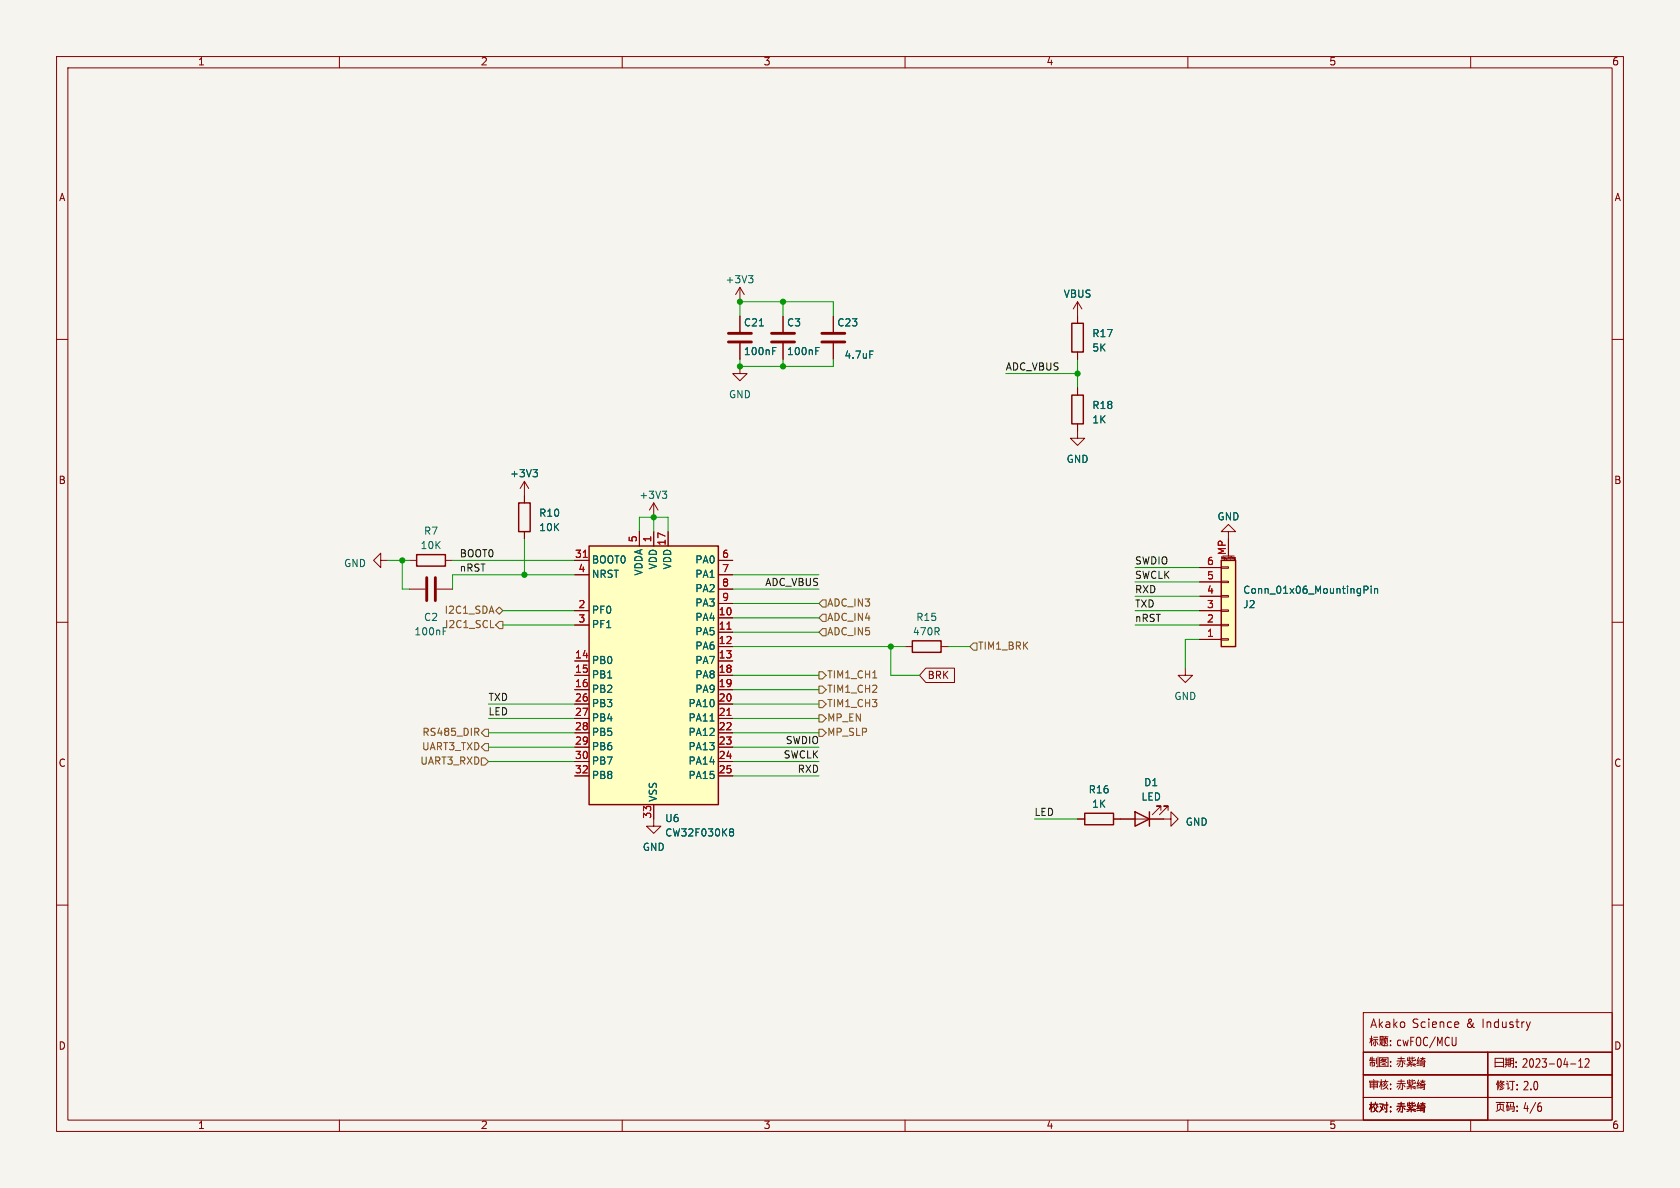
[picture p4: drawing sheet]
<svg xmlns="http://www.w3.org/2000/svg" width="297mm" height="210mm" viewBox="0 0 297 210" stroke-linecap="round" stroke-linejoin="round" font-family="sans-serif">
<path d="M0 0h297v210h-297z" fill="#f5f4ef" stroke="#f5f4ef" stroke-width=".18"/>
<g fill="none" stroke="#840000" stroke-width=".18">
<path d="M10 10h277v190h-277zM12 12h273v186h-273zM60 10v2M110 10v2M160 10v2M210 10v2M260 10v2M10 60h2M130.8 50.8v2.5M130.8 55.9v2.8M130.8 50.8l-.8 1.3M130.8 50.8l.8 1.3"/>
<path d="M138.4 55.9v2.8M147.3 55.9v2.8M190.5 53.3v3.9M190.5 53.3l-.8 1.3M190.5 53.3l.8 1.3M285 60h2M130.8 64.8v1.2h1.3l-1.3 1.3-1.3-1.3h1.3M130.8 60.7v2.8M138.4 60.7v2.8M147.3 60.7v2.8M190.5 74.9v2.6h1.3l-1.3 1.2-1.3-1.2h1.3M190.5 62.2v1.3"/>
<path d="M190.5 68.6v1.3M67.3 99.1v-1.3l-1.3 1.3 1.3 1.2v-1.2h1.3M72.4 99.1h1.3M78.7 99.1h1.3M92.7 85.1v3.8M92.7 94v1.3M92.7 85.1l-.8 1.3M92.7 85.1l.8 1.3M101.6 99.1h2.5M113 94v2.5M115.6 88.9l-.8 1.3M115.6 88.9v2.5"/>
<path d="M115.6 94v2.5M115.6 88.9l.7 1.3M118.1 94v2.5M127 99.1h2.5M216 98.8v-.4l.1 .3 .1-.3v.4M216.2 98.3h2M217.2 94h1.2l-1.2-1.3-1.3 1.3h1.3v4.3M217.5 98.4v.4M217.7 98.5h.1M217.7 98.4v.1M218.2 98.9h.1M218.2 98.8h.1"/>
<path d="M218.2 98.6v.2M218.2 98.8h.2M218.2 98.6h.1M218.2 98.6h.2M218.3 98.9h.1M218.4 98.6l-.1 .3M10 110h2M72.4 104.1h2.8M77.2 104.1h2.8M101.6 116.8h2.5M101.6 119.4h2.5M101.6 108h2.5"/>
<path d="M101.6 110.5h2.5M101.6 101.6h2.5M127 114.3h2.5M127 109.2h2.5M127 111.8h2.5M127 116.8h2.5M127 119.4h2.5M127 101.6h2.5M127 104.1h2.5M127 106.7h2.5M160 114.3h1.3M163.7 118.1h5v2.6h-5l-1.1-1.3z"/>
<path d="M166.4 114.3h1.2M209.5 118.1v1.3h1.3l-1.3 1.3-1.2-1.3h1.2M212.1 108h3.8M212.1 110.5h3.8M212.1 113h3.8M212.1 105.4h3.8M212.1 102.9h3.8M212.1 100.3h3.8M215.9 100.2h1.3v.3h-1.3zM215.9 102.7h1.3v.3h-1.3zM215.9 105.3h1.3v.2h-1.3zM215.9 107.8h1.3v.3h-1.3z"/>
<path d="M215.9 110.4h1.3v.2h-1.3zM215.9 112.9h1.3v.3h-1.3zM285 110h2M101.6 121.9h2.5M101.6 124.5h2.5M101.6 127h2.5M101.6 129.5h2.5M101.6 132.1h2.5M101.6 134.6h2.5M101.6 137.2h2.5M127 121.9h2.5M127 124.5h2.5"/>
<path d="M127 127h2.5M127 129.5h2.5M127 132.1h2.5M127 134.6h2.5M127 137.2h2.5M10 160h2M115.6 142.2v3.9h1.2l-1.2 1.2-1.3-1.2h1.3M190.5 144.8h1.3M196.8 144.8h10.2v-1.3l1.3 1.3-1.3 1.3v-1.3M205.2 143.3v-.8h-.7h.7l-1.5 1.5M206.5 143.3v-.8h-.8h.8l-1.5 1.5M285 160h2"/>
<path d="M241 179h44v7h-44zM60 198v2M110 198v2M160 198v2M210 198v2M241 194h22v4h-22zM241 186h22v4h-22zM241 190h22v4h-22zM242.1 195.3h.5M242.1 187.5h1M242.1 191.3v-.2h1.5v.2M242.2 183.6h.5"/>
<path d="M242.2 187.2h.8M242.2 188.4v-.6h.8v.6h-.2M242.2 192.3v-.9h1.3v.9M242.2 191.8h1.3M242.2 192.1h1.3M242.4 186.9l-.2 .5M242.4 183.7l.3 .3M242.4 194.8v1.8M242.4 195.6l.2 .2M242.4 195.3l-.3 .8M242.4 195.2l-.2 .8M242.5 183.1v1.8"/>
<path d="M242.5 183.6l-.3 .8M242.6 186.8v1.8M242.7 195.2h.9M242.8 183.8h.8M242.8 190.8l.1 .2M242.9 183.4h.6M242.9 191.2v1.4M242.9 184.1l-.2 .5M242.9 195.4l-.2 .3M242.9 195.7l.1 .4 .6 .5M243.1 183.8v1.1h-.2M243.2 194.8v.3"/>
<path d="M243.3 187.1v1M243.3 195.3l.3 .4M243.4 184.1l.2 .5M243.4 195.7l-.4 .7-.3 .2M243.6 186.8v1.8h-.3M243.9 184h.7M243.9 188.5h1.5M243.9 188.6v-1.6h1.5v1.6M243.9 191.3h.5M243.9 195.1l.6 .1-.2 .9M244 183.2h.5v.6h-.5zM244 183.5h.5"/>
<path d="M244 195.6l.5 .6M244.1 184.4l.2 .3M244.1 184.2l-.2 .6M244.2 190.8v1.8M244.2 191.6l.2 .2M244.2 191.3l-.3 .8M244.2 196.1l-.3 .5M244.3 184.4h.3M244.3 184v.7M244.3 184.7l.5 .2M244.3 188.1l.7 .2M244.4 187.3l-.3 .2"/>
<path d="M244.4 187.3h.6l-.1 .2-.8 .3M244.4 187.4l.8 .4M244.5 184.9h.9M244.5 187.1l-.3 .4M244.5 187.9l.4 .1M244.5 191.2h.9M244.5 195.6l-.3 .7M244.6 195.3h.8M244.7 183.3h.7M244.7 184.3v-.7h.6v.7M244.8 195.7l.1 .4M244.9 191.3l-.3 .3 .2 .3-.3 .2"/>
<path d="M244.9 184.4l-.2 .2M244.9 190.9v.3M245 183.3v.3M245 183.7l-.1 .7M245 192.1l.4 .5M245.1 184.4l.2 .2M245.2 191.4l-.4 .5M245.2 194.8v1.8h-.3M245.3 191.8l-.3 .5-.5 .3M245.8 184.7v.2M245.8 183.9v.2M245.8 187.6v.2"/>
<path d="M245.8 188.4v.2M245.8 191.6v.2M245.8 192.4v.2M245.8 195.6v.2M245.8 196.4v.2M247 187.6h1.4M247 191.6h1.4M247 195.6h1.4M247.1 187.1h1.2M247.1 191.1h1.2M247.1 195.1h1.2M247.2 187.9l-.2 .3"/>
<path d="M247.2 191.9l-.2 .3M247.2 195.9l-.2 .3M247.5 188.2l-.3 .4M247.5 191.6v.6l-.3 .4M247.5 195.6v.6l-.3 .4M247.6 183.9h-.3l-.2 .2 .1 .7h.4M247.7 190.8v.8M247.7 194.8v.8M247.9 191.6v1h-.3M247.9 195.6v1h-.3M248 183.9l.3 1 .2-.8 .2 .8 .3-1M248.2 191.8l.2 .3"/>
<path d="M248.2 195.8l.2 .3M248.7 192.1h1.5M248.7 196.1h1.5M248.8 191v.5M248.8 195v.5M249 191.8l.4 .1M249 195.8l.4 .1M249.1 191.1h.4M249.1 190.8v.7M249.1 194.8v.7M249.1 192.3l-.4 .2M249.1 195.1h.4"/>
<path d="M249.1 196.3l-.4 .2M249.4 191.4l-.6 .1M249.4 195.4l-.6 .1M249.4 184.1h.4M249.4 191.6l-.3 .2M249.4 195.6l-.3 .2M249.5 192.1v.5M249.5 196.1v.5M249.6 190.8v.7h.6M249.6 194.8v.7h.6M249.8 192.3l.4 .2M249.8 191.7l-.7 .4"/>
<path d="M249.8 196.3l.4 .2M249.8 195.7l-.7 .4M249.9 192.1l.4 .1M249.9 196.1l.4 .1M250 183.4h-.6v1.5M250.1 191l-.5 .1M250.1 195l-.5 .1M250.2 191.3v.2M250.2 195.3v.2M250.6 183.4h.4a1.11 1.11 0 0 1-.1 1.5l-.3-.1a1.27 1.27 0 0 1 0-1.4zM250.8 191.7l-.3 .3 .5-.1M250.8 190.9l-.2 .7"/>
<path d="M250.8 195.7l-.3 .3 .5-.1M250.8 194.9l-.2 .7M250.9 191.3l-.1 .3h-.3M250.9 195.3l-.1 .3h-.3M251 191.7h1M251 192.3h-.5M251 195.7h1M251 196.3h-.5M251.1 191.1h.8M251.1 195.1h.8M251.2 192.3h.4v-.4h-.4v.5M251.2 196.3h.4v-.4h-.4v.5"/>
<path d="M251.5 191.3l.4 .2M251.5 191.2l-.4 .4M251.5 195.3l.4 .2M251.5 195.2l-.4 .4M251.5 190.9l-.1 .4M251.5 194.9l-.1 .4M251.8 191.7v.9h-.2M251.8 195.7v.9h-.2M252.4 183.5l-.1-.1a.4 .4 0 0 0-.6 .3l.1 .9a.37 .37 0 0 0 .6 .1M253.8 183.3l-1.1 1.9M254.1 184.9v-1.5l.5 1 .3-1v1.5M256.2 183.5v-.1a.4 .4 0 0 0-.7 .3l.1 .9a.37 .37 0 0 0 .6 .1"/>
<path d="M256.7 183.4v1.2l.3 .3h.2l.2-.3v-1.2M257.7 180.6l.2 .4-.7 .1M257.8 181.6h-.1M260 198v2M263 194h22v4h-22zM263 190h22v4h-22zM263 186h22v4h-22zM264.3 187.8h1.5M264.3 188.5h1.5M264.3 188.7v-1.6h1.5v1.6M264.5 194.9h1.5M264.7 196.1v-.9h1.1v.9"/>
<path d="M264.8 191.3v1.4M264.8 191l-.2 .7M265 191.2v1.2M265.2 194.9l-.1 .3M265.2 195.5v.5l-.7 .5M265.4 191l-.3 .5M265.4 196.1l.5 .4M265.5 191.6l.4 .2M265.5 191.6l-.4 .3M265.6 191.9l-.4 .2M265.7 192.1l-.5 .3M265.8 191.2l-.3 .4"/>
<path d="M265.9 192.3l-.8 .4M265.9 191.2h-.7l.3 .4M266.1 187.2h.8M266.1 188.2h.8M266.3 187.5h.5M266.3 187.9h.5M266.3 187v1.2M266.3 191.6h.3v.9M266.3 194.9h.5M266.3 188.4l-.2 .3M266.4 191.1l.2 .2M266.4 195.5h.3l.1 .7"/>
<path d="M266.4 196.2h.3M266.4 195.3v1.1M266.6 194.9l-.3 .8M266.6 188.4l.2 .1M266.8 187v1.2M266.8 191.2h1M266.9 192.3l-.3 .2M266.9 196h.6M267 194.9h.6M267.1 188v-.9h.5v1.6h-.3M267.1 187.5h.5M267.1 188h.5"/>
<path d="M267.1 188l-.2 .6M267.1 195.2l-.1 .5h.8l-.2 .8h-.2M267.4 191.2v1.5h-.3M267.6 195l-.1 .7M268 188.5v.2M268 187.7v.2M268.2 192.5v.2M268.2 191.7v.2M268.2 195.5v.2M268.2 196.3v.2M269.7 194.9l-.3 1.1h.8M270 195.5v1"/>
<path d="M270.5 180.6l-.3 1M271.5 194.9l-1 1.9M272.4 195a.52 .52 0 0 0-.6 .6l.1 .7 .2 .2 .3-.1 .1-.2-.1-.6-.3-.1-.3 .3M277.7 188.1h.9M279.1 188.7h.7M279.1 187.6l.3-.4v1.5M280.2 187.3l.5-.1 .2 .4-.7 1.1h.7"/>
</g>
<path d="M189.5 57.2h2v5h-2zM189.5 69.9h2v5h-2zM73.7 98h5v2.1h-5zM91.7 88.9h2v5.1h-2zM104.1 96.5h22.9v45.7h-22.9zM215.9 99.1h2.5v15.2h-2.5zM161.3 113.3h5.1v2h-5.1zM191.8 143.8h5v2h-5zM200.7 143.5l2.5 1.3-2.5 1.3zM203.2 143.5v2.6" fill="none" stroke="#840000" stroke-width=".25"/>
<g fill="none" stroke="#006464" stroke-width=".18">
<path d="M132.3 48.7h.8l-.4 .5M132.9 49.2l.2 .3v.3l-.2 .2M136.6 61.4h.6M144.2 61.4h.6M153.8 62.1h.6M94.2 83h.8l-.4 .5M94.8 83.5l.2 .2v.3l-.2 .3M117.1 86.8h.8l-.5 .5M117.6 87.3l.3 .3v.3l-.3 .2M241.1 104.3l.6-.1 .2-.2-.1-.3-.7-.1v1.3M242.4 103.6v.1M242.4 104v.9"/>
<path d="M243 104v.9M243 104.2l.2-.2 .3 .1v.8M125.5 127.5h.8M129.1 147l.1 .1M129.1 146.6l.4-.1 .1 .1 .1 .2-.2 .3M129.2 147.1h.3M129.2 147.1h-.1M129.5 147.1l.2 .2-.1 .4-.1 .1-.4-.1"/>
</g>
<g fill="#ffffc2" stroke="#ffffc2" stroke-width=".18">
<path d="M104.1 96.5h22.9v45.7h-22.9z"/>
<path d="M215.9 99.1h2.5v15.2h-2.5z"/>
</g>
<path d="M103.1 98.5h.7M128.5 111.2h.7M128.5 126.5h.7" fill="none" stroke="#a90000" stroke-width=".18"/>
<path d="M128.8 58.9h4M136.4 58.9h4.1M145.3 58.9h4.1M128.8 60.5h4M136.4 60.5h4.1M145.3 60.5h4.1M75.4 102.1v4.1M77 102.1v4.1" fill="none" stroke="#840000" stroke-width=".51"/>
<g fill="none" stroke="#725600" stroke-width=".18">
<path d="M86.7 111h.6M87.6 108l.7-.7 .6 .7-.6 .6zM88.3 109.9h.6v1.2h-.6l-.7-.6zM144.8 118.7h.6l.6 .7-.6 .6h-.6zM145.4 111.1h.6v1.3h-.6l-.6-.6zM145.4 108.6h.6v1.3h-.6l-.6-.7zM145.4 106h.6v1.3h-.6l-.6-.6zM172.1 113.7h.6v1.2h-.6l-.7-.6zM84.2 129.4l.5 .6M84.5 128.8l.2 .2-.2 .3M85.1 134h.6l.7 .6-.7 .7h-.6zM85.7 131.4h.7v1.3h-.7l-.6-.6z"/>
<path d="M85.7 128.9h.7v1.3h-.7l-.6-.7zM144.8 128.9h.6l.6 .6-.6 .7h-.6zM144.8 121.3h.6l.6 .6-.6 .7h-.6zM144.8 126.4h.6l.6 .6-.6 .6h-.6zM144.8 123.8h.6l.6 .7-.6 .6h-.6z"/>
</g>
<g fill="none" stroke="#009600" stroke-width=".18">
<path d="M130.8 55.9v-2.6h16.5v2.6M138.4 53.3v2.6M130.8 63.5v1.3h16.5v-1.3M138.4 63.5v1.3M177.8 66h12.7M190.5 63.5v5.1M68.6 99.1h3.8M71.1 99.1v5h1.3M80 99.1h21.6M92.7 95.3v6.3M113 94v-2.6h5.1v2.6M115.6 91.4v2.6"/>
<path d="M88.9 110.5h12.7M88.9 108h12.7M101.6 101.6h-21.6v2.5M129.5 101.6h15.3M129.5 114.3h30.5M129.5 119.4h15.3M129.5 104.1h15.3M129.5 109.2h15.3M129.5 111.8h15.3M129.5 106.7h15.3M157.5 114.3v5.1h5.1M167.6 114.3h3.8"/>
<path d="M200.7 110.5h11.4M200.7 108h11.4M200.7 102.9h11.4M200.7 100.3h11.4M200.7 105.4h11.4M212.1 113h-2.6v5.1M86.4 134.6h15.2M86.4 132.1h15.2M86.4 129.5h15.2M86.4 124.5h15.2M86.4 127h15.2M129.5 137.2h15.3"/>
<path d="M129.5 134.6h15.3M129.5 132.1h15.3M129.5 129.5h15.3M129.5 124.5h15.3M129.5 127h15.3M129.5 121.9h15.3M182.9 144.8h7.6"/>
</g>
<g fill="#009600" stroke="#009600" stroke-width=".18">
<circle cx="138.4" cy="64.8" r=".46"/>
<circle cx="115.6" cy="91.4" r=".46"/>
<circle cx="130.8" cy="64.8" r=".46"/>
<circle cx="130.8" cy="53.3" r=".46"/>
<circle cx="138.4" cy="53.3" r=".46"/>
<circle cx="190.5" cy="66" r=".46"/>
<circle cx="92.7" cy="101.6" r=".46"/>
<circle cx="71.1" cy="99.1" r=".46"/>
<circle cx="157.5" cy="114.3" r=".46"/>
</g>
<g font-size="2.1" fill="#840000">
<text x="242.2" y="182">Akako</text>
<text x="249.6" y="182">Science</text>
<text x="259.2" y="182">&amp; Industry</text>
<text x="247.9" y="188.9">ÿ•d}+~î</text>
<text x="269.2" y="189">2023-04-12</text>
<text x="269.4" y="193">2.0</text>
</g>
<g font-size="1.8" fill="#840000">
<text x="35" y="11.8">1</text>
<text x="85" y="11.8">2</text>
<text x="135" y="11.8">3</text>
<text x="185" y="11.8">4</text>
<text x="235" y="11.8">5</text>
<text x="285" y="11.8">6</text>
<text x="10.4" y="35.8">A</text>
<text x="285.4" y="35.8">A</text>
<text x="10.3" y="85.8">B</text>
<text x="285.3" y="85.8">B</text>
<text x="164" y="120.3">BRK</text>
<text x="10.3" y="135.8">C</text>
<text x="285.3" y="135.8">C</text>
<text x="10.3" y="185.8">D</text>
<text x="285.3" y="185.8">D</text>
<text x="35" y="199.8">1</text>
<text x="85" y="199.8">2</text>
<text x="135" y="199.8">3</text>
<text x="185" y="199.8">4</text>
<text x="235" y="199.8">5</text>
<text x="285" y="199.8">6</text>
</g>
<g font-size="1.8" fill="#006464">
<text x="128.2" y="50.4">+3V3</text>
<text x="188" y="52.9">VBUS</text>
<text x="131.5" y="58">C21</text>
<text x="139.1" y="58">C3</text>
<text x="148" y="58">C23</text>
<text x="193" y="59.9">R17</text>
<text x="131.5" y="63.1">100nF</text>
<text x="139.1" y="63.1">100nF</text>
<text x="149.2" y="63.7">4.7uF</text>
<text x="193" y="62.4">5K</text>
<text x="128.8" y="70.7">GND</text>
<text x="193" y="72.6">R18</text>
<text x="193" y="75.1">1K</text>
<text x="188.5" y="82.1">GND</text>
<text x="90.1" y="84.6">+3V3</text>
<text x="113" y="88.5">+3V3</text>
<text x="74.9" y="94.8">R7</text>
<text x="95.3" y="91.6">R10</text>
<text x="95.3" y="94.2">10K</text>
<text x="215.2" y="92.3">GND</text>
<text x="60.8" y="100.5">GND</text>
<text x="74.3" y="97.3">10K</text>
<text x="104.6" y="99.9">BOOT0</text>
<text x="113.9" y="101.9" transform="rotate(-90 113.9 101.9)">VDDA</text>
<text x="116.4" y="100.8" transform="rotate(-90 116.4 100.8)">VDD</text>
<text x="118.9" y="100.8" transform="rotate(-90 118.9 100.8)">VDD</text>
<text x="122.8" y="99.9">PA0</text>
<text x="104.6" y="102.4">NRST</text>
<text x="122.8" y="102.4">PA1</text>
<text x="122.8" y="105">PA2</text>
<text x="122.8" y="107.5">PA3</text>
<text x="219.7" y="107.8">J2</text>
<text x="219.7" y="105.2">Conn_01x06_MountingPin</text>
<text x="73.2" y="112.6">100nF</text>
<text x="74.9" y="110">C2</text>
<text x="104.6" y="108.8">PF0</text>
<text x="104.6" y="111.3">PF1</text>
<text x="122.8" y="110">PA4</text>
<text x="122.8" y="112.6">PA5</text>
<text x="161.3" y="112.6">470R</text>
<text x="161.9" y="110">R15</text>
<text x="104.6" y="117.7">PB0</text>
<text x="122.8" y="115.1">PA6</text>
<text x="122.8" y="117.7">PA7</text>
<text x="104.6" y="120.2">PB1</text>
<text x="104.6" y="122.7">PB2</text>
<text x="104.6" y="125.3">PB3</text>
<text x="121.6" y="125.3">PA10</text>
<text x="122.8" y="120.2">PA8</text>
<text x="122.8" y="122.7">PA9</text>
<text x="207.6" y="124">GND</text>
<text x="104.6" y="127.8">PB4</text>
<text x="104.6" y="130.4">PB5</text>
<text x="121.6" y="127.8">PA11</text>
<text x="121.6" y="130.4">PA12</text>
<text x="104.6" y="132.9">PB6</text>
<text x="104.6" y="135.4">PB7</text>
<text x="104.6" y="138">PB8</text>
<text x="121.6" y="132.9">PA13</text>
<text x="121.6" y="135.4">PA14</text>
<text x="121.6" y="138">PA15</text>
<text x="116.4" y="141.7" transform="rotate(-90 116.4 141.7)">VSS</text>
<text x="192.4" y="140.5">R16</text>
<text x="193" y="143.1">1K</text>
<text x="201.7" y="141.8">LED</text>
<text x="202.2" y="139.3">D1</text>
<text x="117.5" y="145.6">U6</text>
<text x="117.5" y="148.1">CW32F030K8</text>
<text x="209.6" y="146.2">GND</text>
<text x="113.6" y="150.7">GND</text>
</g>
<g font-size="1.8" fill="#0f0f0f">
<text x="177.8" y="65.7">ADC_VBUS</text>
<text x="81.3" y="98.7">BOOT0</text>
<text x="81.3" y="101.3">nRST</text>
<text x="200.7" y="100">SWDIO</text>
<text x="135.2" y="103.8">ADC_VBUS</text>
<text x="200.7" y="105.1">RXD</text>
<text x="200.7" y="107.6">TXD</text>
<text x="200.7" y="102.5">SWCLK</text>
<text x="200.7" y="110.1">nRST</text>
<text x="86.4" y="124.1">TXD</text>
<text x="86.4" y="126.7">LED</text>
<text x="138.8" y="131.7">SWDIO</text>
<text x="138.4" y="134.3">SWCLK</text>
<text x="140.9" y="136.8">RXD</text>
<text x="182.9" y="144.4">LED</text>
</g>
<g font-size="1.8" fill="#a90000">
<text x="112.8" y="95.9" transform="rotate(-90 112.8 95.9)">5</text>
<text x="115.3" y="95.9" transform="rotate(-90 115.3 95.9)">1</text>
<text x="101.6" y="98.8">31</text>
<text x="102.2" y="101.3">4</text>
<text x="117.9" y="96.5" transform="rotate(-90 117.9 96.5)">17</text>
<text x="127.6" y="98.8">6</text>
<text x="127.6" y="101.3">7</text>
<text x="213.3" y="100.1">6</text>
<text x="216.9" y="98.2" transform="rotate(-90 216.9 98.2)">MP</text>
<text x="102.2" y="107.7">2</text>
<text x="127.6" y="103.9">8</text>
<text x="127.6" y="106.4">9</text>
<text x="213.3" y="107.7">3</text>
<text x="213.3" y="105.2">4</text>
<text x="213.3" y="102.6">5</text>
<text x="102.2" y="110.2">3</text>
<text x="127" y="109">10</text>
<text x="127" y="111.5">11</text>
<text x="213.3" y="112.8">1</text>
<text x="213.3" y="110.2">2</text>
<text x="101.6" y="116.6">14</text>
<text x="101.6" y="119.1">15</text>
<text x="127" y="114">12</text>
<text x="127" y="116.6">13</text>
<text x="127" y="119.1">18</text>
<text x="101.6" y="121.7">16</text>
<text x="101.6" y="124.2">26</text>
<text x="127" y="121.7">19</text>
<text x="127" y="124.2">20</text>
<text x="101.6" y="126.7">27</text>
<text x="101.6" y="129.3">28</text>
<text x="101.6" y="131.8">29</text>
<text x="127" y="126.7">21</text>
<text x="127" y="129.3">22</text>
<text x="127" y="131.8">23</text>
<text x="101.6" y="134.4">30</text>
<text x="101.6" y="136.9">32</text>
<text x="127" y="134.4">24</text>
<text x="127" y="136.9">25</text>
<text x="115.3" y="144.8" transform="rotate(-90 115.3 144.8)">33</text>
</g>
<g font-size="1.8" fill="#725600">
<text x="146.2" y="107.5">ADC_IN3</text>
<text x="78.5" y="108.8">I2C1_SDA</text>
<text x="78.5" y="111.3">I2C1_SCL</text>
<text x="146.2" y="112.6">ADC_IN5</text>
<text x="146.2" y="110">ADC_IN4</text>
<text x="172.9" y="115.1">TIM1_BRK</text>
<text x="146.2" y="122.7">TIM1_CH2</text>
<text x="146.2" y="120.2">TIM1_CH1</text>
<text x="146.2" y="125.3">TIM1_CH3</text>
<text x="74.6" y="130.4">RS485_DIR</text>
<text x="146.2" y="130.4">MP_SLP</text>
<text x="146.2" y="127.8">MP_EN</text>
<text x="74.2" y="135.4">UART3_RXD</text>
<text x="74.5" y="132.9">UART3_TXD</text>
</g>
<text font-size=".5" fill="#840000" x="215.7" y="99.1">Mounting</text>
</svg>
